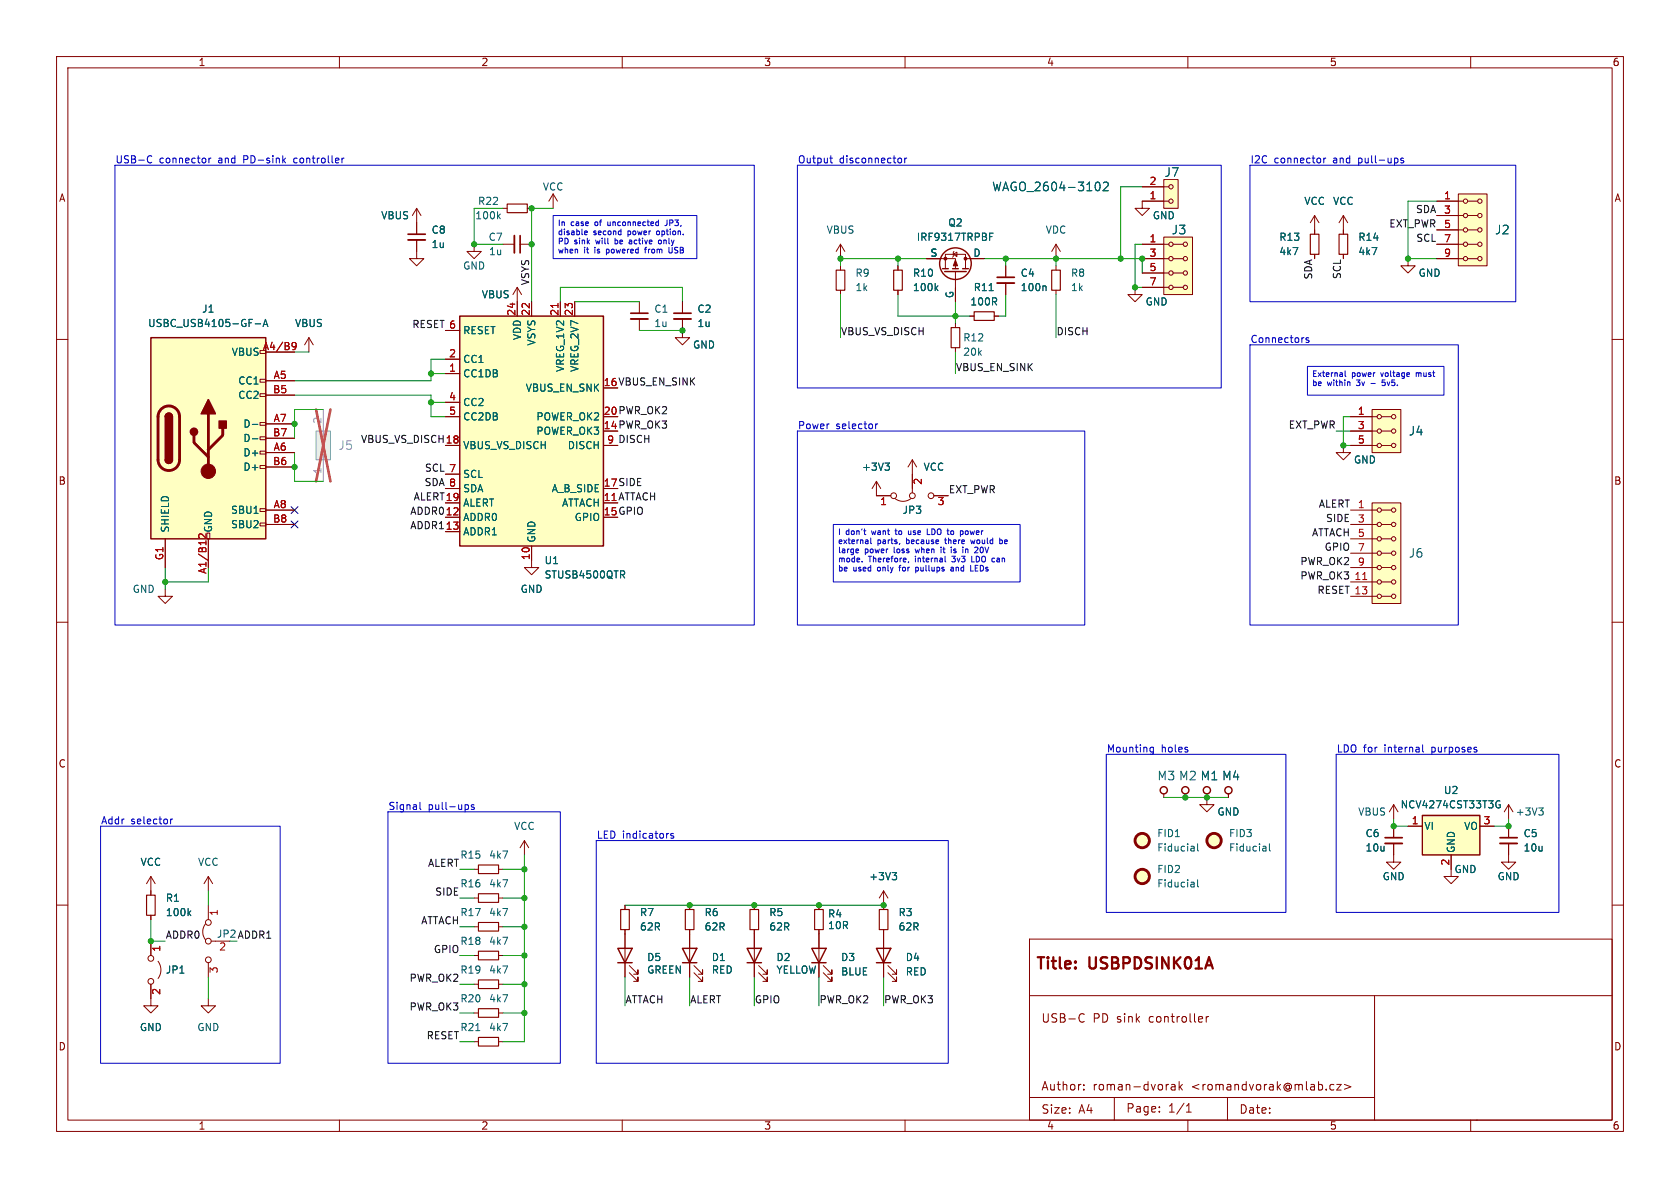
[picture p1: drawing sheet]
<svg xmlns="http://www.w3.org/2000/svg" width="297mm" height="210mm" viewBox="0 0 297 210" stroke-linecap="round" stroke-linejoin="round" font-family="sans-serif">
<g fill="none" stroke="#840000" stroke-width=".18">
<path d="M10 10h277v190h-277zM12 12h273v186h-273zM60 10v2M110 10v2M160 10v2M210 10v2M260 10v2M73.7 36.8v4.6M73.7 36.8l-.8 1.3M73.7 36.8l.7 1.3M88.9 36.8h.8M93.2 36.8h.8"/>
<path d="M97.8 34.3l-.8 1.3M97.8 34.3v2.5M97.8 34.3l.8 1.3M201.9 33h4.7M205.7 31.8h2.6v5h-2.6zM206.6 35.6h-4.7v1.2h1.3l-1.3 1.3-1.2-1.3h1.2M232.4 38.1l-.8 1.3M232.4 38.1v3.3M232.4 38.1l.8 1.3M237.5 38.1v3.3M237.5 38.1l-.8 1.3M237.5 38.1l.8 1.3"/>
<path d="M254 38.1h4.7M254 35.6h4.7M257.8 34.3h5.1v12.7h-5.1zM259.5 38.1h1.7M259.5 35.6h1.7M10 60h2M54.6 59.7l-.8 1.3M54.6 59.7v2.5M54.6 59.7l.8 1.3M73.7 42.4v3.3h1.2l-1.2 1.3-1.3-1.3h1.3M78.7 58.4h2.6M83.8 43.2v1.3h1.3l-1.3 1.2-1.3-1.2h1.3"/>
<path d="M88.9 43.2h2M91.4 50.8l-.7 1.3M91.4 50.8v5.1M91.4 50.8l.8 1.3M91.9 43.2h2.1M94 53.3v2.6M99.1 53.3v2.6M101.6 53.3v2.6M113 53.3v2.1M113 56.4v2M120.6 56.4v3.3h1.3l-1.3 1.3-1.2-1.3h1.2M120.6 53.3v2.1"/>
<path d="M148.6 43.2l-.8 1.3M148.6 43.2v2.5M148.6 47v.8M148.6 51.3v.8M148.6 43.2l.8 1.3M158.7 47v.8M158.7 51.3v.8M163.8 45.7h5.1v1.8M167.1 47.5v-2.5h3.6v2.5M168.5 45l.7-.4v.7zM168.7 44.5l-.2 .1v.7l-.1 .2M168.9 48v5.3"/>
<path d="M168.9 57.2v.7M170.7 45.7h3.3M171.4 55.9h.8M175.8 55.9h.7M177.8 47v2M177.8 50v2.1M186.7 43.2v2.5M186.7 47v.8M186.7 51.3v.8M186.7 43.2l-.8 1.3M186.7 43.2l.8 1.3M200.7 50.8v1.3h1.2l-1.2 1.2-1.3-1.2h1.3"/>
<path d="M201.9 45.7h4.7M201.9 43.2h4.7M201.9 50.8h4.7M201.9 48.3h4.7M205.7 41.9h5.1v10.2h-5.1zM207.4 45.7h1.8M207.4 43.2h1.8M207.4 50.8h1.8M207.4 48.3h1.8M232.4 45v.7M237.5 45v.7M248.9 45.7v1.3h1.3l-1.3 1.3-1.3-1.3h1.3"/>
<path d="M254 45.7h4.7M254 43.2h4.7M254 40.6h4.7M259.5 45.7h1.7M259.5 43.2h1.7M259.5 40.6h1.7M285 60h2M46 79.8h1v.5h-1zM46 77.2h1v.5h-1zM46 74.7h1v.5h-1zM46 69.6h1v.5h-1zM46 67.1h1v.5h-1z"/>
<path d="M47 62.2h5.1M47 67.3h5.1M47 74.9h5.1M47 69.9h5.1M47 77.5h5.1M78.7 78.7h2.6M78.7 73.7h2.6M78.7 66h2.6M78.7 63.5h2.6M78.7 71.1h2.6M106.7 78.7h2.5M168.9 61.5v.7"/>
<path d="M237.5 78.7v1.3h1.3l-1.3 1.3-1.3-1.3h1.3M238.8 78.7h4.7M238.8 76.2h4.7M238.8 73.7h4.7M242.6 72.4h5v7.6h-5zM244.2 78.7h1.8M244.2 76.2h1.8M244.2 73.7h1.8M29.2 95.3v5M36.6 94.2h.5v1.1h-.5zM36.8 95.3v5M46 92.5h1v.5h-1z"/>
<path d="M46 89.9h1v.5h-1zM46 82.3h1v.5h-1zM47 92.7h5.1M47 90.2h5.1M47 80h5.1M47 82.6h5.1M78.7 91.4h2.6M78.7 94h2.6M78.7 88.9h2.6M78.7 83.8h2.6M78.7 86.4h2.6M94 96.5v3.8h1.2l-1.2 1.3-1.3-1.3h1.3"/>
<path d="M154.9 85.1v2.5h2.6M154.9 85.1l-.7 1.3M154.9 85.1l.8 1.3M158.2 88.1a2.26 2.26 0 0 0 2.8 0M161.3 81.3l-.8 1.3M161.3 81.3v5.8M161.3 81.3l.8 1.3M165.1 87.6h2.5M238.8 97.8h4.7M238.8 95.3h4.7M238.8 92.7h4.7M238.8 90.2h4.7"/>
<path d="M242.6 88.9h5v17.8h-5zM244.2 97.8h1.8M244.2 95.3h1.8M244.2 92.7h1.8M244.2 90.2h1.8M10 110h2M29.2 104.1v1.3h1.3l-1.3 1.3-1.3-1.3h1.3M238.8 105.4h4.7M238.8 102.9h4.7M238.8 100.3h4.7M244.2 105.4h1.8M244.2 102.9h1.8"/>
<path d="M244.2 100.3h1.8M285 110h2M10 160h2M26.7 154.9l-.8 1.3M26.7 154.9v3.3M26.7 154.9l.7 1.3M36.8 154.9v2.6M36.8 154.9l-.7 1.3M36.8 154.9l.8 1.3M83.8 153.7h.8M83.8 158.8h.8M88.1 153.7h.8"/>
<path d="M88.1 158.8h.8M92.7 148.6l-.8 1.3M92.7 148.6v2.5M92.7 148.6l.8 1.3M156.2 157.5v3.3M156.2 157.5l-.8 1.3M156.2 157.5l.8 1.3M205.7 140.3v.7M209.5 140.3v.7M213.4 140.3v1.9h1.2l-1.2 1.3-1.3-1.3h1.3M217.2 140.3v.7M246.4 149.1v3.3h1.2l-1.2 1.3-1.3-1.3h1.3"/>
<path d="M246.4 142.2l-.8 1.3M246.4 142.2v2.6M246.4 146.1v2M246.4 142.2l.7 1.3M248.9 146.1h2.6M256.5 151.1v3.8h1.3l-1.3 1.3-1.2-1.3h1.2M261.6 146.1h2.6M266.7 149.1v3.3h1.3l-1.3 1.3-1.3-1.3h1.3M266.7 142.2l-.8 1.3M266.7 142.2v2.6M266.7 146.1v2M266.7 142.2l.8 1.3"/>
<path d="M285 160h2M26.7 174v3.8h1.2l-1.2 1.3-1.3-1.3h1.3M26.7 161.8v.8M26.7 166.4v2.5M27.9 169.9a2.54 2.54 0 0 1 0 3.1M36.3 163.3a2.26 2.26 0 0 0 0 2.8M36.8 176.5v1.3h1.3l-1.3 1.3-1.2-1.3h1.2M36.8 160v2.6M36.8 170.2v2.5M37.3 166.4h.8M83.8 179.1h.8M83.8 174h.8"/>
<path d="M83.8 168.9h.8M83.8 163.8h.8M88.1 179.1h.8M88.1 174h.8M88.1 168.9h.8M88.1 163.8h.8M110.5 160v.8M110.5 164.3v8.4M111.3 172l1.5 1.5v-.8v.8h-.8M111.3 170.7l1.5 1.5v-.7v.7h-.8M121.9 160v.8M121.9 164.3v8.4"/>
<path d="M122.7 172l1.5 1.5v-.8v.8h-.8M122.7 170.7l1.5 1.5v-.7v.7h-.8M133.3 160v.8M133.3 164.3v8.4M134.1 172l1.5 1.5v-.8v.8h-.7M134.1 170.7l1.5 1.5v-.7v.7h-.7M144.8 160v.8M144.8 164.3v8.4M145.5 172l1.6 1.5v-.8v.8h-.8M145.5 170.7l1.6 1.5v-.7v.7h-.8M156.2 164.3v8.4M157 172l1.5 1.5v-.8v.8h-.8"/>
<path d="M157 170.7l1.5 1.5v-.7v.7h-.8M182 166h103v32h-103zM182 176h103M191 179.3l.4-.1 .3 .1M212.5 179.8l.1 .2-.7 .2M213.2 179.7v1M213.7 179.7l-.3 .1-.2 .2M243 176v22M60 198v2M83.8 184.2h.8M88.1 184.2h.8M110 198v2"/>
<path d="M160 198v2M182 194h61M191.6 192.6v.1M191.6 191.8v.1M191.7 180.6l-.3 .1-.4-.1M197 194v4M205 196.5v.1M205 195.7v.1M207.1 191.8h.6v.9M207.7 192.1h-.5a.29 .29 0 0 0-.2 .3 .29 .29 0 0 0 .2 .3l.5-.1M208.5 191.2v1.5M208.6 192.1l.4 .6"/>
<path d="M209 191.7l-.5 .6M209.7 196.6h.9M209.7 195.5l.5-.4v1.5M210 198v2M217 194v4M235.2 191.8h.6M235.2 192.6h.6M236.3 191.7h.8l-.8 1h.8M237.7 191.7l1.1 .4-1.1 .5M260 198v2M261 198h.1"/>
<circle cx="207" cy="35.6" r=".38"/>
<circle cx="207" cy="33" r=".38"/>
<circle cx="259.1" cy="35.6" r=".38"/>
<circle cx="259.1" cy="38.1" r=".38"/>
<circle cx="261.6" cy="35.6" r=".38"/>
<circle cx="261.6" cy="38.1" r=".38"/>
<circle cx="207" cy="43.2" r=".38"/>
<circle cx="207" cy="50.8" r=".38"/>
<circle cx="207" cy="48.3" r=".38"/>
<circle cx="207" cy="45.7" r=".38"/>
<circle cx="209.6" cy="43.2" r=".38"/>
<circle cx="209.6" cy="48.3" r=".38"/>
<circle cx="209.6" cy="45.7" r=".38"/>
<circle cx="209.6" cy="50.8" r=".38"/>
<circle cx="259.1" cy="40.6" r=".38"/>
<circle cx="259.1" cy="43.2" r=".38"/>
<circle cx="259.1" cy="45.7" r=".38"/>
<circle cx="261.6" cy="40.6" r=".38"/>
<circle cx="261.6" cy="43.2" r=".38"/>
<circle cx="261.6" cy="45.7" r=".38"/>
<circle cx="243.8" cy="78.7" r=".38"/>
<circle cx="243.8" cy="73.7" r=".38"/>
<circle cx="243.8" cy="76.2" r=".38"/>
<circle cx="246.4" cy="73.7" r=".38"/>
<circle cx="246.4" cy="78.7" r=".38"/>
<circle cx="246.4" cy="76.2" r=".38"/>
<circle cx="158" cy="87.6" r=".51"/>
<circle cx="161.3" cy="87.6" r=".51"/>
<circle cx="164.6" cy="87.6" r=".51"/>
<circle cx="243.8" cy="95.3" r=".38"/>
<circle cx="243.8" cy="92.7" r=".38"/>
<circle cx="243.8" cy="97.8" r=".38"/>
<circle cx="243.8" cy="90.2" r=".38"/>
<circle cx="246.4" cy="90.2" r=".38"/>
<circle cx="246.4" cy="95.3" r=".38"/>
<circle cx="246.4" cy="92.7" r=".38"/>
<circle cx="246.4" cy="97.8" r=".38"/>
<circle cx="243.8" cy="100.3" r=".38"/>
<circle cx="243.8" cy="102.9" r=".38"/>
<circle cx="243.8" cy="105.4" r=".38"/>
<circle cx="246.4" cy="102.9" r=".38"/>
<circle cx="246.4" cy="100.3" r=".38"/>
<circle cx="246.4" cy="105.4" r=".38"/>
<circle cx="26.7" cy="169.4" r=".51"/>
<circle cx="26.7" cy="173.5" r=".51"/>
<circle cx="36.8" cy="163.1" r=".51"/>
<circle cx="36.8" cy="169.7" r=".51"/>
<circle cx="36.8" cy="166.4" r=".51"/>
</g>
<g fill="none" stroke="#840000" stroke-width=".25">
<path d="M26.7 59.7h20.3v35.6h-20.3zM81.3 55.9h25.4v40.6h-25.4zM166.6 47.5h1M167 48h3.8M168.4 47.5h1M170.2 47.5h1M29.2 73.7a.64 .64 0 0 1 .6-.7 .64 .64 0 0 1 .7 .7M29.2 81.3a.64 .64 0 0 0 .6 .6 .64 .64 0 0 0 .7-.6M251.5 144.1h10.1v7h-10.1zM109.2 167.6h2.6l-1.3 2.6zM109.2 170.2h2.6M120.6 167.6h2.6l-1.3 2.6z"/>
<path d="M120.6 170.2h2.6M132.1 167.6h2.5l-1.3 2.6zM132.1 170.2h2.5M143.5 167.6h2.5l-1.2 2.6zM143.5 170.2h2.5M154.9 167.6h2.6l-1.3 2.6zM154.9 170.2h2.6"/>
<circle cx="168.9" cy="46.6" r="2.79"/>
<circle cx="205.7" cy="139.7" r=".63"/>
<circle cx="209.5" cy="139.7" r=".63"/>
<circle cx="213.4" cy="139.7" r=".63"/>
<circle cx="217.2" cy="139.7" r=".63"/>
</g>
<g fill="none" stroke="#840000" stroke-width=".2">
<path d="M89.7 36.1h3.5v1.5h-3.5zM147.8 47.8h1.6v3.5h-1.6zM158 47.8h1.5v3.5h-1.5zM168.1 57.9h1.6v3.6h-1.6zM172.2 55.1h3.6v1.5h-3.6zM185.9 47.8h1.6v3.5h-1.6zM231.6 41.4h1.6v3.6h-1.6zM236.7 41.4h1.6v3.6h-1.6zM25.9 158.2h1.5v3.6h-1.5zM84.6 152.9h3.5v1.5h-3.5zM84.6 158h3.5v1.5h-3.5zM84.6 178.3h3.5v1.5h-3.5z"/>
<path d="M84.6 173.2h3.5v1.6h-3.5zM84.6 168.1h3.5v1.6h-3.5zM84.6 163.1h3.5v1.5h-3.5zM109.7 160.8h1.6v3.5h-1.6zM121.2 160.8h1.5v3.5h-1.5zM132.6 160.8h1.5v3.5h-1.5zM144 160.8h1.5v3.5h-1.5zM155.4 160.8h1.6v3.5h-1.6zM84.6 183.4h3.5v1.5h-3.5z"/>
</g>
<g fill="none" stroke="#006464" stroke-width=".18">
<path d="M88.1 38.2l.3 .5M88.4 37.8l-.4 .5M194 32.2a.83 .83 0 0 1 .6 .6 .83 .83 0 0 1-.3 .8l-.3 .1M195.1 32.3l.5-.1 .3 .1v.3l-.9 1.1h.9M45.1 57.2h1M46.5 57.7l.4-1.2 .5 1.2M46.6 57.4h.6M165.5 50.9l.3 .5M165.8 50.5l-.5 .5M174.9 51.4h.7M175 41.8h.4M175 41.2h.6"/>
<path d="M184.7 50.5l.2 .2v.7M44.6 75h1M44.6 77.6h1M156.5 81.9h.7l-.4 .4M157 82.3l.2 .3v.3l-.2 .2M110 101.6l.4 .6M110.2 100.9l.2 .3v.3l-.2 .1M157.7 154.2h.8l-.4 .5M158.3 154.7l.2 .3v.3l-.2 .2M211.1 149.7v.7M211.1 156v.8M211.1 156.7l-.1 .1"/>
<path d="M211.1 156.2l-.1 .1M211.1 150.4h-.1M211.1 149.9l-.1 .1M211.7 155.5v1.1l.2 .2M211.7 149.2v1.1l.2 .1M223.8 149.7v.7M223.8 150.4h-.1M223.8 149.9l-.1 .1M224.4 149.2v1.1l.2 .1M265 142.3h.2v.5h-.3l-.3-.2M265.2 141.6l-.3-.1-.3 .2M272 142.8h.8l-.4 .5"/>
<path d="M272.6 143.3l.2 .2v.3l-.2 .3M33.4 161.4l.3 .5M33.7 161l-.4 .5M84.1 182.2h.7"/>
</g>
<g fill="#ffffc2" stroke="#ffffc2" stroke-width=".18">
<path d="M242.6 72.4h5v7.6h-5z"/>
<path d="M257.8 34.3h5.1v12.7h-5.1z"/>
<path d="M205.7 41.9h5.1v10.2h-5.1z"/>
<path d="M251.5 144.1h10.1v7h-10.1z"/>
<path d="M242.6 88.9h5v17.8h-5z"/>
<path d="M205.7 31.8h2.6v5h-2.6z"/>
<path d="M26.7 59.7h20.3v35.6h-20.3z"/>
<path d="M81.3 55.9h25.4v40.6h-25.4z"/>
<circle cx="214.6" cy="148.6" r="1.27"/>
<circle cx="201.9" cy="154.9" r="1.27"/>
<circle cx="201.9" cy="148.6" r="1.27"/>
</g>
<g fill="none" stroke="#840000" stroke-width=".51">
<path d="M28.5 72.3a1.9 1.9 0 0 1 2.1-.4 1.9 1.9 0 0 1 1.1 1.8v7.6a1.91 1.91 0 0 1-1.9 1.9 1.91 1.91 0 0 1-1.9-1.9v-7.8l.2-.6zM34.3 77v1.2l2.5 2.6M36.8 73.2v10.1M39.4 75.7v1.3l-2.6 2.5"/>
<circle cx="201.9" cy="148.6" r="1.27"/>
<circle cx="201.9" cy="154.9" r="1.27"/>
<circle cx="214.6" cy="148.6" r="1.27"/>
</g>
<path d="M72.1 42.4h3.1M90.9 41.7v3M111.5 56.4h3.1M119.1 56.4h3.1M176.3 50h3M244.9 149.1h3M265.2 149.1h3" fill="none" stroke="#840000" stroke-width=".33"/>
<path d="M72.1 41.4h3.1M91.9 41.7v3M111.5 55.4h3.1M119.1 55.4h3.1M176.3 49h3M244.9 148.1h3M265.2 148.1h3" fill="none" stroke="#840000" stroke-width=".3"/>
<path d="M98.6 53.6v.8M51.7 60.7l.2-.2 .4 .2a.84 .84 0 0 1-.3 1.1h-.3M52.3 61.1l-.2 .2-.4-.1M36.4 94.4v.8l-.9-.8-.4 .2 .2 .5M240.9 102.5h.7" fill="none" stroke="#a90000" stroke-width=".18"/>
<g fill="#840000" stroke="#840000" stroke-width=".18">
<path d="M168.9 46l.4 1h-.8z"/>
<circle cx="167.1" cy="45.7" r=".25"/>
<circle cx="170.7" cy="45.7" r=".25"/>
<circle cx="36.8" cy="83.3" r="1.27"/>
</g>
<path d="M55.9 76.2h2.5v5.1h-2.5z" fill="#ebeae8" stroke="#ebeae8" stroke-width=".18"/>
<g fill="none" stroke="#9c9b98" stroke-width=".18">
<path d="M55.9 76.2h2.5v5.1h-2.5zM57.1 72.4v4.7M57.1 80.4v4.7"/>
<circle cx="57.2" cy="77.5" r=".38"/>
<circle cx="57.2" cy="80" r=".38"/>
</g>
<path d="M55.9 72.4l2.5 12.7M58.4 72.4l-2.5 12.7" fill="none" stroke="#eb3a3d" stroke-width=".46"/>
<g fill="#840000" stroke="#840000" stroke-width=".25">
<path d="M29.2 81.3h1.3a.64 .64 0 0 1-.7 .6 .64 .64 0 0 1-.6-.6z"/>
<path d="M29.2 73.7h1.3v7.6h-1.3z"/>
<path d="M29.4 73.2a.64 .64 0 0 1 .7-.1 .64 .64 0 0 1 .4 .6h-1.3z"/>
<path d="M36.8 70.6l1.3 2.6h-2.5z"/>
<path d="M38.7 74.4h1.3v1.3h-1.3z"/>
<circle cx="34.3" cy="76.3" r=".63"/>
</g>
<g fill="none" stroke="#0000c2" stroke-width=".18">
<path d="M20.3 29.2h113v81.3h-113zM26.3 27.6l.3-.1 .2 .1M26.8 28.7l-.2 .1-.3-.1M36.9 27.9v.9M37.3 27.9l-.4 .3M50.1 28.3l.4 .5M50.5 27.9l-.5 .5M60.5 27.9v.9M60.8 27.9l-.3 .3M97.8 38.1h25.4v7.6h-25.4zM107.4 39.2l.1 .6M116.1 39.2l.3 .1"/>
<path d="M116.4 38.9v1M116.4 39.8l-.3 .1M117.9 39.7l-.4 .2M141 29.2h74.9v39.4h-74.9zM146.7 27.9h.5M146.9 27.5v1.1l.3 .2M159 27.9l.3 .1 .1 .2-.1 .5-.3 .1M159.9 27.9v.9M160.3 27.9l-.4 .3M221 29.2h47v24.1h-47zM234 27.9v.9M234.4 27.9l-.4 .3"/>
<path d="M248.1 28l-.3-.1-.2 .2 .1 .2 .4 .1v.3h-.5M103.4 41.4l.1 .1h.3M103.4 41l.1-.2 .3 .2v.1l-.4 .1M107.2 44.1v1M107.2 44.7h.1M107.3 44.1h-.1M108.7 42.1v1M108.7 43.1h.1M108.8 42.4l-.1 .1M111.6 42.7l-.4 .2 .1 .2h.3M113.9 44.1h.4M114.1 43.9v.8"/>
<path d="M116.1 40.9v.5M116.4 42.6v.3l.2 .2 .3-.1v-.4M118.3 43.7v.9l.3 .1 .2-.2M231.4 59.8l-.3-.1-.2 .2v.2l.5 .1v.3h-.5M141 76.2h50.8v34.3h-50.8zM154.8 74.9v.9M155.2 74.9l-.4 .3M221 61h36.8v49.5h-36.8zM231.1 64.8h24.2v5.1h-24.2zM237.8 65.6v.8l.1 .2M238.7 67.6v.6M242.4 67.8h.7"/>
<path d="M244.3 68.1l.4 .1M250.4 65.9v.7M250.4 65.9v.1M147.3 92.7h33v10.2h-33zM151.5 97.1h.2l.1 .2-.5 .1M151.7 97.7h-.2M152.4 99.2v.1M152.7 93.8h.4M153 94.5h.1M153.4 95.5l.1 .6M153.5 96.1h-.1M153.5 95.7h-.1"/>
<path d="M153.9 95.1v.9l.2 .1M158.2 93.8h.4M159.1 96.1l-.1 .2M160.6 93.8v.7h.4M160.6 99.3v.2M161.8 97.1l.2 .6M163.9 93.5v1h.5M166.4 96.7v.1M166.4 97.1v.6M167 95.4h.4M167.1 98.3v.9l.1 .1M168.2 94.5h.2"/>
<path d="M168.3 98.3h.6M168.3 99.2l.1 .1M168.4 93.8l-.2 .1M168.6 97.7h.3M168.7 97.1l-.1 .1 .1 .2M170.7 97.1v.6M171 93.8l-.4 .2 .1 .4 .3 .1M171.1 97.1h-.4M171.6 95.4l.2 .7 .2-.5M171.8 98.3v1h.5M172.4 99.9v1h.5M173.3 96.9v.4l.1 .4"/>
<path d="M175.7 98.7h.1M175.8 99.3h-.1M176.7 95.5l.3-.1 .2 .2-.1 .5h-.4M176.7 95.1v1M161.9 100.3v1M161.9 100.9h.3M162.2 100.3h-.3M168.1 100.3h.4l.1 .6M168.6 100.5l-.5 .2 .1 .2h.4M171.6 100.9h.5M172.4 100.4h.3M195.6 133.4h31.7v27.9h-31.7z"/>
<path d="M203.4 132.8l.1 .1h.4M203.9 132.1v1l-.2 .3-.3-.1M203.9 132.2l-.4-.1-.1 .1M236.2 133.4h39.4v27.9h-39.4zM251.5 131.7v1.1l.2 .1M17.8 146.1h31.7v41.9h-31.7zM30.2 144.8v.8M30.5 144.8l-.3 .2M68.6 143.5h30.5v44.5h-30.5zM74.2 141.8v1.1l.2 .2M82.3 142.2h.3l.2 .3v.5l-.5 .1M83.8 142.3l-.3-.1-.2 .2 .1 .2 .4 .1v.3h-.5"/>
<path d="M105.4 148.6h62.2v39.4h-62.2zM118.1 147.3h.1M119.1 147.4l-.3-.1-.2 .2v.2l.5 .1v.3h-.5"/>
</g>
<g fill="none" stroke="#009600" stroke-width=".18">
<path d="M88.9 36.8h-5.1v6.4h5.1M97.8 36.8h-3.8v16.5M201.9 33h-3.8v12.7M254 35.6h-5.1v10.1h5.1M99.1 53.3v-2.5h21.5v2.5M101.6 53.3h11.4M113 58.4h7.6M148.6 52.1v7.6M158.7 52.1v3.8h12.7M158.7 45.7v1.3M163.8 45.7h-15.2v1.3M168.9 53.3v3.9"/>
<path d="M174 45.7h27.9v2.6M177.8 52.1v3.8h-1.3M177.8 45.7v1.3M186.7 45.7v1.3M186.7 52.1v7.6M201.9 43.2h-1.2v7.6h1.2M52.1 69.9h24.1v3.8h2.5M52.1 62.2h2.5M57.1 72.4h-5v5.1M76.2 66h2.5M76.2 71.1h2.5M78.7 63.5h-2.5v3.8h-24.1"/>
<path d="M168.9 62.2v3.8M236.2 76.2h2.6M238.8 73.7h-1.3v5h1.3M52.1 80v5.1h5M29.2 100.3v3.8M36.8 100.3v2.6h-7.6M36.8 157.5v2.5M81.3 153.7h2.5M81.3 158.8h2.5M88.9 153.7h3.8M88.9 158.8h3.8M92.7 151.1v33.1h-3.8"/>
<path d="M205.7 141h11.5M246.4 144.8v1.3h2.5M266.7 144.8v1.3h-2.5M26.7 162.6v3.8h2.5M36.8 172.7v3.8M81.3 163.8h2.5M81.3 179.1h2.5M81.3 168.9h2.5M81.3 174h2.5M88.9 163.8h3.8M88.9 179.1h3.8M88.9 168.9h3.8"/>
<path d="M88.9 174h3.8M110.5 160h45.7M110.5 172.7v5.1M121.9 172.7v5.1M133.3 172.7v5.1M144.8 172.7v5.1M156.2 172.7v5.1M81.3 184.2h2.5"/>
</g>
<path d="M51.5 89.6l1.2 1.2M51.5 92.1l1.2 1.2M52.7 89.6l-1.2 1.2M52.7 92.1l-1.2 1.2" fill="none" stroke="#000084" stroke-width=".18"/>
<g fill="#009600" stroke="#009600" stroke-width=".18">
<circle cx="92.7" cy="153.7" r=".46"/>
<circle cx="26.7" cy="166.4" r=".46"/>
<circle cx="52.1" cy="82.6" r=".46"/>
<circle cx="83.8" cy="43.2" r=".46"/>
<circle cx="29.2" cy="102.9" r=".46"/>
<circle cx="94" cy="36.8" r=".46"/>
<circle cx="94" cy="43.2" r=".46"/>
<circle cx="76.2" cy="71.1" r=".46"/>
<circle cx="76.2" cy="66" r=".46"/>
<circle cx="92.7" cy="174" r=".46"/>
<circle cx="92.7" cy="168.9" r=".46"/>
<circle cx="92.7" cy="163.8" r=".46"/>
<circle cx="92.7" cy="158.8" r=".46"/>
<circle cx="92.7" cy="179.1" r=".46"/>
<circle cx="52.1" cy="74.9" r=".46"/>
<circle cx="156.2" cy="160" r=".46"/>
<circle cx="213.4" cy="141" r=".46"/>
<circle cx="133.3" cy="160" r=".46"/>
<circle cx="144.8" cy="160" r=".46"/>
<circle cx="246.4" cy="146.1" r=".46"/>
<circle cx="266.7" cy="146.1" r=".46"/>
<circle cx="237.5" cy="78.7" r=".46"/>
<circle cx="209.5" cy="141" r=".46"/>
<circle cx="168.9" cy="55.9" r=".46"/>
<circle cx="201.9" cy="45.7" r=".46"/>
<circle cx="248.9" cy="45.7" r=".46"/>
<circle cx="148.6" cy="45.7" r=".46"/>
<circle cx="158.7" cy="45.7" r=".46"/>
<circle cx="120.6" cy="58.4" r=".46"/>
<circle cx="121.9" cy="160" r=".46"/>
<circle cx="200.7" cy="50.8" r=".46"/>
<circle cx="186.7" cy="45.7" r=".46"/>
<circle cx="198.1" cy="45.7" r=".46"/>
<circle cx="177.8" cy="45.7" r=".46"/>
</g>
<g font-size="2.8" fill="#840000">
<text x="183" y="171.9">Title:</text>
<text x="192.7" y="171.9">USBPDSINK01A</text>
</g>
<g font-size="2.1" fill="#006464">
<text x="175.3" y="34">WAGO_2604-3102</text>
<text x="205.8" y="31.5">J7</text>
<text x="207.1" y="41.6">J3</text>
<text x="264.2" y="41.6">J2</text>
<text x="249" y="77.2">J4</text>
<text x="249" y="98.8">J6</text>
<text x="204.5" y="138.2">M3 M2 M1 M4</text>
<text x="212.1" y="138.2">M1 M4</text>
</g>
<text font-size="2.1" fill="#939391" x="59.7" y="79.7">J5</text>
<g font-size="2.1" fill="#840000">
<text x="184" y="181">USB-C</text>
<text x="193.2" y="181">PD sink</text>
<text x="203.3" y="181">controller</text>
<text x="184" y="193">Author:</text>
<text x="184" y="197.1">Size:</text>
<text x="190.7" y="197.1">A4</text>
<text x="193.2" y="193">roman-dvorak</text>
<text x="199" y="196.9">Page:</text>
<text x="206.5" y="196.9">1/1</text>
<text x="210.7" y="193">&lt;romandvorak@mlab.cz&gt;</text>
<text x="219" y="197.1">Date:</text>
</g>
<g font-size="1.8" fill="#840000">
<text x="35" y="11.9">1</text>
<text x="85" y="11.9">2</text>
<text x="135" y="11.9">3</text>
<text x="185" y="11.9">4</text>
<text x="235" y="11.9">5</text>
<text x="285" y="11.9">6</text>
<text x="10.3" y="35.9">A</text>
<text x="285.3" y="35.9">A</text>
<text x="106.6" y="68.3">16 VBUS_EN_SINK</text>
<text x="106.6" y="75.9">14 PWR_OK3</text>
<text x="106.6" y="73.4">20 PWR_OK2</text>
<text x="10.3" y="85.9">B</text>
<text x="106.6" y="86.1">17 SIDE</text>
<text x="285.3" y="85.9">B</text>
<text x="106.6" y="91.2">15 GPIO</text>
<text x="10.3" y="135.9">C</text>
<text x="285.3" y="135.9">C</text>
<text x="10.3" y="185.9">D</text>
<text x="285.3" y="185.9">D</text>
<text x="35" y="199.9">1</text>
<text x="85" y="199.9">2</text>
<text x="135" y="199.9">3</text>
<text x="185" y="199.9">4</text>
<text x="235" y="199.9">5</text>
<text x="285" y="199.9">6</text>
</g>
<g font-size="1.8" fill="#0000c2">
<text x="20.3" y="29">USB-C</text>
<text x="28.1" y="29">connector</text>
<text x="38.7" y="29">and</text>
<text x="43.3" y="29">PD-sink</text>
<text x="52.4" y="29">controller</text>
<text x="141" y="29">Output</text>
<text x="148.4" y="29">disconnector</text>
<text x="221" y="29">I2C</text>
<text x="225.2" y="29">connector</text>
<text x="235.8" y="29">and</text>
<text x="240.4" y="29">pull-ups</text>
<text x="221" y="60.7">Connectors</text>
<text x="141" y="76">Power</text>
<text x="147.8" y="76">selector</text>
<text x="195.6" y="133.1">Mounting</text>
<text x="205.3" y="133.1">holes</text>
<text x="236.2" y="133.1">LDO for</text>
<text x="244.9" y="133.1">internal</text>
<text x="253.3" y="133.1">purposes</text>
<text x="68.6" y="143.3">Signal</text>
<text x="75.7" y="143.3">pull-ups</text>
<text x="17.8" y="145.8">Addr</text>
<text x="23.1" y="145.8">selector</text>
<text x="105.4" y="148.3">LED indicators</text>
</g>
<g font-size="1.8" fill="#006464">
<text x="95.9" y="33.9">VCC</text>
<text x="67.3" y="39">VBUS</text>
<text x="76.2" y="41.5">C8</text>
<text x="83.9" y="39">100k</text>
<text x="84.4" y="36.4">R22</text>
<text x="146" y="41.5">VBUS</text>
<text x="167.5" y="40.2">Q2</text>
<text x="184.8" y="41.5">VDC</text>
<text x="203.7" y="39">GND</text>
<text x="230.5" y="36.4">VCC</text>
<text x="235.6" y="36.4">VCC</text>
<text x="76.2" y="44">1u</text>
<text x="81.8" y="47.9">GND</text>
<text x="86.3" y="42.8">C7</text>
<text x="86.3" y="45.3">1u</text>
<text x="162" y="42.8">IRF9317TRPBF</text>
<text x="164.4" y="45.5">S</text>
<text x="172" y="45.5">D</text>
<text x="226.1" y="45.3">4k7</text>
<text x="226.1" y="42.8">R13</text>
<text x="240" y="45.3">4k7</text>
<text x="240" y="42.8">R14</text>
<text x="85.1" y="52.9">VBUS</text>
<text x="151.1" y="49.1">R9</text>
<text x="151.1" y="51.7">1k</text>
<text x="161.3" y="49.1">R10</text>
<text x="161.3" y="51.7">100k</text>
<text x="168.7" y="52.8" transform="rotate(-90 168.7 52.8)">G</text>
<text x="172" y="51.7">R11</text>
<text x="180.3" y="49.1">C4</text>
<text x="180.3" y="51.7">100n</text>
<text x="189.2" y="49.1">R8</text>
<text x="189.2" y="51.7">1k</text>
<text x="250.7" y="49.1">GND</text>
<text x="26.1" y="58">USBC_USB4105-GF-A</text>
<text x="35.6" y="55.5">J1</text>
<text x="52.1" y="58">VBUS</text>
<text x="81.8" y="59.3">RESET</text>
<text x="115.6" y="55.5">C1</text>
<text x="115.6" y="58">1u</text>
<text x="123.2" y="55.5">C2</text>
<text x="123.2" y="58">1u</text>
<text x="171.4" y="54.2">100R</text>
<text x="202.4" y="54.2">GND</text>
<text x="40.9" y="63.1">VBUS</text>
<text x="81.8" y="64.4">CC1</text>
<text x="92.3" y="60.2" transform="rotate(-90 92.3 60.2)">VDD</text>
<text x="94.8" y="61.2" transform="rotate(-90 94.8 61.2)">VSYS</text>
<text x="99.9" y="65.8" transform="rotate(-90 99.9 65.8)">VREG_1V2</text>
<text x="102.5" y="65.8" transform="rotate(-90 102.5 65.8)">VREG_2V7</text>
<text x="122.4" y="61.8">GND</text>
<text x="170.2" y="63.1">20k</text>
<text x="170.2" y="60.6">R12</text>
<text x="42" y="68.2">CC1</text>
<text x="42" y="70.7">CC2</text>
<text x="81.8" y="66.9">CC1DB</text>
<text x="81.8" y="72">CC2</text>
<text x="92.8" y="69.4">VBUS_EN_SNK</text>
<text x="42.9" y="75.8">D-</text>
<text x="81.8" y="74.5">CC2DB</text>
<text x="94.7" y="77.1">POWER_OK3</text>
<text x="94.7" y="74.5">POWER_OK2</text>
<text x="42.9" y="80.9">D+</text>
<text x="42.9" y="83.4">D+</text>
<text x="42.9" y="78.3">D-</text>
<text x="81.8" y="79.6">VBUS_VS_DISCH</text>
<text x="100.3" y="79.6">DISCH</text>
<text x="152.3" y="83.4">+3V3</text>
<text x="163.2" y="83.4">VCC</text>
<text x="239.3" y="82.1">GND</text>
<text x="81.8" y="89.8">ALERT</text>
<text x="81.8" y="84.7">SCL</text>
<text x="81.8" y="87.2">SDA</text>
<text x="97.4" y="87.2">A_B_SIDE</text>
<text x="99.3" y="89.8">ATTACH</text>
<text x="30.1" y="94.2" transform="rotate(-90 30.1 94.2)">SHIELD</text>
<text x="37.7" y="94.2" transform="rotate(-90 37.7 94.2)">GND</text>
<text x="40.8" y="91">SBU1</text>
<text x="40.8" y="93.6">SBU2</text>
<text x="81.8" y="92.3">ADDR0</text>
<text x="81.8" y="94.8">ADDR1</text>
<text x="101.5" y="92.3">GPIO</text>
<text x="159.5" y="91">JP3</text>
<text x="94.8" y="96" transform="rotate(-90 94.8 96)">GND</text>
<text x="96.2" y="99.9">U1</text>
<text x="23.4" y="105">GND</text>
<text x="91.9" y="105">GND</text>
<text x="96.2" y="102.5">STUSB4500QTR</text>
<text x="247.5" y="143.1">NCV4274CST33T3G</text>
<text x="255.2" y="140.6">U2</text>
<text x="90.8" y="146.9">VCC</text>
<text x="204.5" y="148.2">FID1</text>
<text x="215.1" y="144.4">GND</text>
<text x="217.2" y="148.2">FID3</text>
<text x="240" y="144.4">VBUS</text>
<text x="241.3" y="148.2">C6</text>
<text x="251.7" y="146.9">VI</text>
<text x="258.7" y="146.9">VO</text>
<text x="267.9" y="144.4">+3V3</text>
<text x="269.3" y="148.2">C5</text>
<text x="24.8" y="153.3">VCC</text>
<text x="34.9" y="153.3">VCC</text>
<text x="81.3" y="152">R15</text>
<text x="86.4" y="152">4k7</text>
<text x="153.6" y="155.8">+3V3</text>
<text x="204.5" y="154.5">FID2</text>
<text x="204.5" y="150.7">Fiducial</text>
<text x="217.2" y="150.7">Fiducial</text>
<text x="241.3" y="150.7">10u</text>
<text x="244.3" y="155.8">GND</text>
<text x="257" y="154.5">GND</text>
<text x="257.4" y="150.9" transform="rotate(-90 257.4 150.9)">GND</text>
<text x="264.7" y="155.8">GND</text>
<text x="269.3" y="150.7">10u</text>
<text x="29.2" y="159.6">R1</text>
<text x="81.3" y="157.1">R16</text>
<text x="86.4" y="157.1">4k7</text>
<text x="204.5" y="157.1">Fiducial</text>
<text x="29.2" y="162.2">100k</text>
<text x="81.3" y="162.2">R17</text>
<text x="86.4" y="167.2">4k7</text>
<text x="86.4" y="162.2">4k7</text>
<text x="113" y="162.2">R7</text>
<text x="113" y="164.7">62R</text>
<text x="124.5" y="162.2">R6</text>
<text x="124.5" y="164.7">62R</text>
<text x="135.9" y="162.2">R5</text>
<text x="135.9" y="164.7">62R</text>
<text x="146.3" y="162.4">R4</text>
<text x="146.3" y="164.4">10R</text>
<text x="158.8" y="162.2">R3</text>
<text x="158.8" y="164.7">62R</text>
<text x="29.2" y="172.3">JP1</text>
<text x="86.4" y="172.3">4k7</text>
<text x="114.3" y="170.1">D5</text>
<text x="114.3" y="172.3">GREEN</text>
<text x="125.7" y="170.1">D1</text>
<text x="125.7" y="172.3">RED</text>
<text x="137.2" y="170.1">D2</text>
<text x="137.2" y="172.3">YELLOW</text>
<text x="148.6" y="170.1">D3</text>
<text x="148.6" y="172.6">BLUE</text>
<text x="160" y="170.1">D4</text>
<text x="160" y="172.6">RED</text>
<text x="86.4" y="177.4">4k7</text>
<text x="24.6" y="182.5">GND</text>
<text x="34.8" y="182.5">GND</text>
<text x="81.3" y="182.5">R21</text>
<text x="86.4" y="182.5">4k7</text>
</g>
<g font-size="1.8" fill="#a90000">
<text x="203.1" y="35.3">1</text>
<text x="203.1" y="32.8">2</text>
<text x="255.2" y="35.3">1</text>
<text x="255.2" y="37.8">3</text>
<text x="255.2" y="40.4">5</text>
<text x="203.1" y="42.9">1</text>
<text x="203.1" y="45.5">3</text>
<text x="255.2" y="42.9">7</text>
<text x="255.2" y="45.5">9</text>
<text x="203.1" y="48">5</text>
<text x="203.1" y="50.5">7</text>
<text x="79.3" y="58.2">6</text>
<text x="91.2" y="55.9" transform="rotate(-90 91.2 55.9)">24</text>
<text x="93.7" y="55.9" transform="rotate(-90 93.7 55.9)">22</text>
<text x="98.8" y="55.9" transform="rotate(-90 98.8 55.9)">21</text>
<text x="101.3" y="55.9" transform="rotate(-90 101.3 55.9)">23</text>
<text x="46.4" y="62">A4/B9</text>
<text x="79.3" y="65.8">1</text>
<text x="79.3" y="63.2">2</text>
<text x="48.2" y="69.6">B5</text>
<text x="48.3" y="67.1">A5</text>
<text x="79.3" y="70.9">4</text>
<text x="106.6" y="68.3">16</text>
<text x="48.2" y="77.2">B7</text>
<text x="48.3" y="74.7">A7</text>
<text x="79.3" y="73.4">5</text>
<text x="106.6" y="75.9">14</text>
<text x="106.6" y="73.4">20</text>
<text x="240" y="73.4">1</text>
<text x="240" y="75.9">3</text>
<text x="48.2" y="82.3">B6</text>
<text x="48.3" y="79.8">A6</text>
<text x="78.7" y="78.5">18</text>
<text x="79.3" y="83.6">7</text>
<text x="107.2" y="78.5">9</text>
<text x="240" y="78.5">5</text>
<text x="48.3" y="89.9">A8</text>
<text x="78.7" y="88.6">19</text>
<text x="79.3" y="86.1">8</text>
<text x="106.6" y="88.6">11 ATTACH</text>
<text x="106.6" y="88.6">11</text>
<text x="106.6" y="86.1">17</text>
<text x="155.5" y="89.6">1</text>
<text x="163.3" y="85.8" transform="rotate(-90 163.3 85.8)">2</text>
<text x="165.7" y="89.6">3</text>
<text x="48.2" y="92.5">B8</text>
<text x="78.7" y="91.2">12</text>
<text x="78.7" y="93.7">13</text>
<text x="106.6" y="91.2">15</text>
<text x="240" y="92.5">3</text>
<text x="29" y="99.1" transform="rotate(-90 29 99.1)">G1</text>
<text x="36.6" y="101.6" transform="rotate(-90 36.6 101.6)">A1/B12</text>
<text x="93.7" y="99.1" transform="rotate(-90 93.7 99.1)">10</text>
<text x="240" y="97.5">7</text>
<text x="240" y="100.1">9</text>
<text x="239.4" y="102.6">11</text>
<text x="249.5" y="145.8">1</text>
<text x="262.2" y="145.8">3</text>
<text x="256.3" y="153.1" transform="rotate(-90 256.3 153.1)">2</text>
<text x="38.8" y="162" transform="rotate(-90 38.8 162)">1</text>
<text x="28.7" y="168.3" transform="rotate(-90 28.7 168.3)">1</text>
<text x="38.7" y="168.4">2</text>
<text x="38.8" y="172.2" transform="rotate(-90 38.8 172.2)">3</text>
<text x="28.7" y="176" transform="rotate(-90 28.7 176)">2</text>
</g>
<g font-size="1.8" fill="#0f0f0f">
<text x="245.5" y="40.3">EXT_PWR 5</text>
<text x="250.2" y="37.8">SDA</text>
<text x="250.3" y="42.8">SCL</text>
<text x="93.6" y="50.5" transform="rotate(-90 93.6 50.5)">VSYS</text>
<text x="232.1" y="49.5" transform="rotate(-90 232.1 49.5)">SDA</text>
<text x="237.1" y="49.4" transform="rotate(-90 237.1 49.4)">SCL</text>
<text x="72.8" y="58.1">RESET 6</text>
<text x="148.6" y="59.3">VBUS_VS_DISCH</text>
<text x="186.7" y="59.3">DISCH</text>
<text x="168.9" y="65.7">VBUS_EN_SINK</text>
<text x="227.7" y="75.9">EXT_PWR</text>
<text x="63.7" y="78.4">VBUS_VS_DISCH 18</text>
<text x="75" y="83.5">SCL 7</text>
<text x="107.2" y="78.5">9 DISCH</text>
<text x="73" y="88.6">ALERT19</text>
<text x="75" y="86">SDA 8</text>
<text x="167.6" y="87.3">EXT_PWR</text>
<text x="233.1" y="89.8">ALERT 1</text>
<text x="72.4" y="91.1">ADDR012</text>
<text x="72.4" y="93.6">ADDR113</text>
<text x="231.8" y="94.9">ATTACH 5</text>
<text x="234.3" y="92.4">SIDE</text>
<text x="229.8" y="100">PWR_OK2</text>
<text x="234.1" y="97.4">GPIO</text>
<text x="229.8" y="102.5">PWR_OK3</text>
<text x="232.8" y="105.1">RESET 13</text>
<text x="75.6" y="153.3">ALERT</text>
<text x="76.8" y="158.4">SIDE</text>
<text x="29.2" y="166">ADDR0</text>
<text x="74.4" y="163.5">ATTACH</text>
<text x="81.3" y="167.2">R18</text>
<text x="72.3" y="173.6">PWR_OK2</text>
<text x="76.6" y="168.6">GPIO</text>
<text x="81.3" y="172.3">R19</text>
<text x="72.3" y="178.7">PWR_OK3</text>
<text x="81.3" y="177.4">R20</text>
<text x="110.5" y="177.5">ATTACH</text>
<text x="121.9" y="177.5">ALERT</text>
<text x="133.3" y="177.5">GPIO</text>
<text x="144.8" y="177.5">PWR_OK2</text>
<text x="156.2" y="177.5">PWR_OK3</text>
<text x="75.3" y="183.8">RESET</text>
</g>
<g font-size="1.8" fill="#a5a4a2">
<text x="56.9" y="75" transform="rotate(-90 56.9 75)">2</text>
<text x="56.9" y="83.9" transform="rotate(-90 56.9 83.9)">1</text>
</g>
<text font-size="1.8" fill="#009600" x="38.3" y="166">JP2 ADDR1</text>
<g font-size="1.4" fill="#0000c2">
<text x="98.5" y="40.3">In</text>
<text x="98.5" y="41.9">disable</text>
<text x="100.9" y="40.3">case</text>
<text x="104.9" y="41.9">second</text>
<text x="105.4" y="40.3">of</text>
<text x="107.9" y="40.3">unconnected</text>
<text x="111.2" y="41.9">power</text>
<text x="116.5" y="41.9">option.</text>
<text x="118.3" y="40.3">JP3,</text>
<text x="98.5" y="43.5">PD</text>
<text x="98.5" y="45.1">when</text>
<text x="101.6" y="43.5">sink</text>
<text x="103.3" y="45.1">it</text>
<text x="105.3" y="45.1">is</text>
<text x="105.6" y="43.5">will</text>
<text x="107.6" y="45.1">powered</text>
<text x="109.2" y="43.5">be</text>
<text x="111.9" y="43.5">active</text>
<text x="114.8" y="45.1">from</text>
<text x="117.4" y="43.5">only</text>
<text x="119.2" y="45.1">USB</text>
<text x="231.9" y="67">External</text>
<text x="231.9" y="68.6">be</text>
<text x="234.7" y="68.6">within</text>
<text x="239" y="67">power</text>
<text x="240.1" y="68.6">3v</text>
<text x="244.4" y="67">voltage</text>
<text x="245.1" y="68.6">5v5.</text>
<text x="250.8" y="67">must</text>
<text x="148.1" y="94.9">I</text>
<text x="149.6" y="94.9">don't</text>
<text x="154.3" y="94.9">want</text>
<text x="158.8" y="94.9">to</text>
<text x="161.3" y="94.9">use</text>
<text x="164.9" y="94.9">LDO</text>
<text x="168.8" y="94.9">to</text>
<text x="171.3" y="94.9">power</text>
<text x="148.1" y="96.5">external</text>
<text x="148.1" y="98.1">large</text>
<text x="148.1" y="99.7">mode.</text>
<text x="148.1" y="101.4">be</text>
<text x="150.9" y="101.4">used</text>
<text x="152.9" y="98.1">power</text>
<text x="153.6" y="99.7">Therefore,</text>
<text x="155.1" y="96.5">parts,</text>
<text x="155.3" y="101.4">only</text>
<text x="158.3" y="98.1">loss</text>
<text x="159.5" y="101.4">for</text>
<text x="160.4" y="96.5">because</text>
<text x="162" y="99.7">internal</text>
<text x="162.3" y="98.1">when</text>
<text x="162.6" y="101.4">pullups</text>
<text x="167.1" y="98.1">it</text>
<text x="167.6" y="96.5">there</text>
<text x="168.8" y="99.7">3v3</text>
<text x="169.1" y="101.4">and</text>
<text x="169.1" y="98.1">is</text>
<text x="171.4" y="98.1">in</text>
<text x="172.4" y="96.5">would</text>
<text x="172.5" y="99.7">LDO</text>
<text x="172.8" y="101.4">LEDs</text>
<text x="173.8" y="98.1">20V</text>
<text x="176.4" y="99.7">can</text>
<text x="177.7" y="96.5">be</text>
</g>
</svg>
